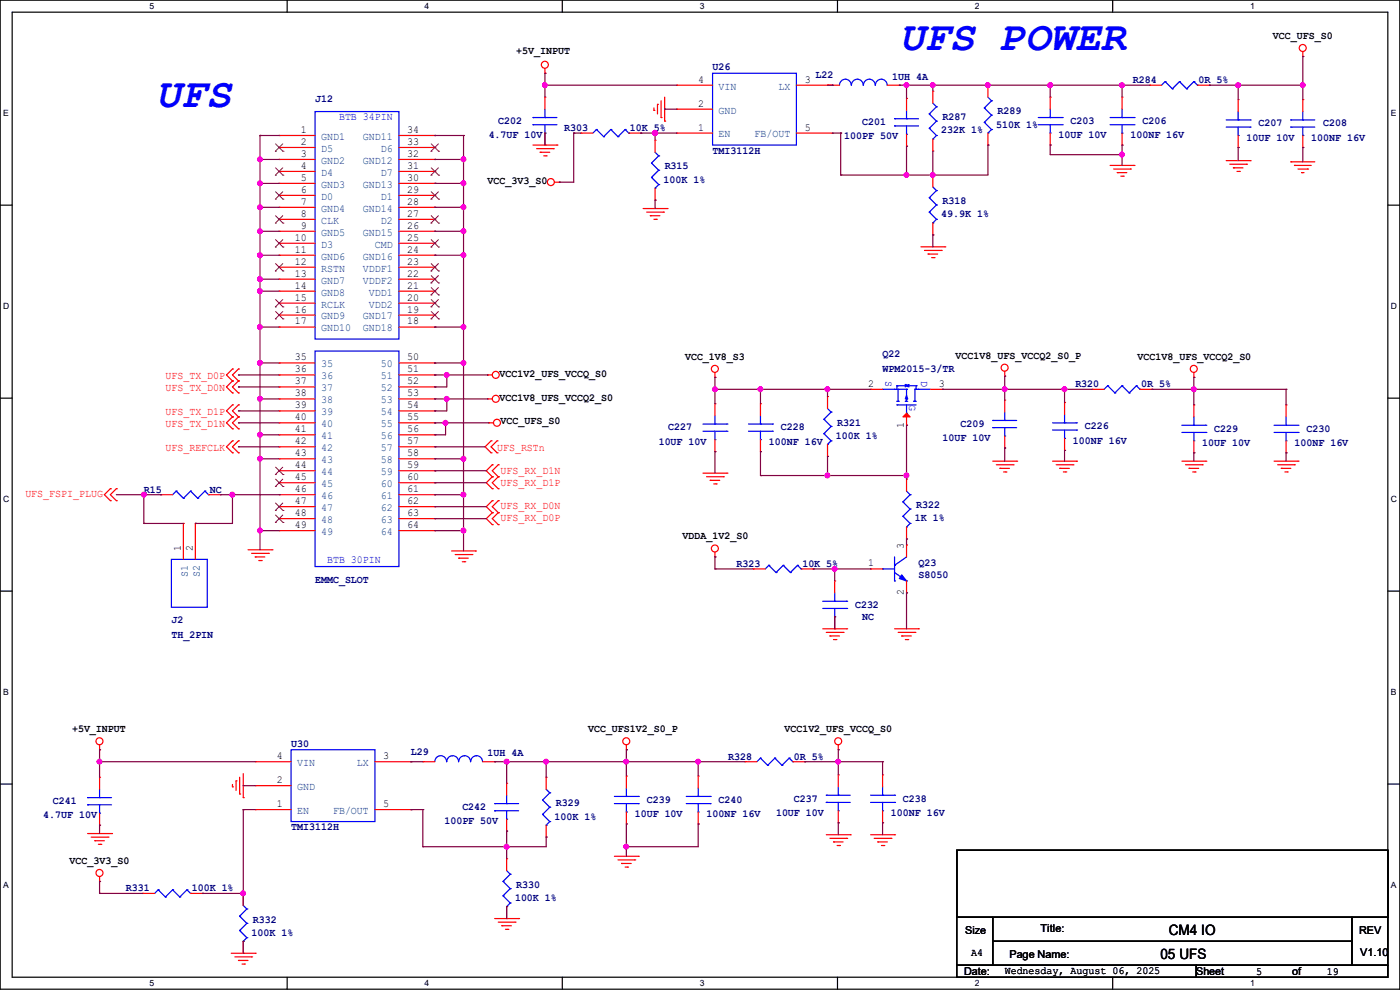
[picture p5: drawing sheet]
<svg xmlns="http://www.w3.org/2000/svg" width="297mm" height="210mm" viewBox="0 0 297 210" stroke-linecap="round" stroke-linejoin="round" font-family="sans-serif">
<path d="M0 0h297v209.8h-297zM2.6 2.6h291.8v204.7h-291.8z" fill="none" stroke="#000" stroke-width=".25"/>
<g fill="#fff">
<path d="M31.7 .3h1v2h-1z"/>
<path d="M31.7 207.6h1v1.9h-1z"/>
</g>
<path d="M60.9 0v2.6M60.9 207.3v2.5" fill="none" stroke="#000" stroke-width=".25"/>
<g fill="#fff">
<path d="M90.1 .3h1v2h-1z"/>
<path d="M90.1 207.6h1v1.9h-1z"/>
</g>
<path d="M119.3 0v2.6M119.3 207.3v2.5" fill="none" stroke="#000" stroke-width=".25"/>
<g fill="#fff">
<path d="M148.5 .3h.9v2h-.9z"/>
<path d="M148.5 207.6h.9v1.9h-.9z"/>
</g>
<path d="M177.7 0v2.6M177.7 207.3v2.5" fill="none" stroke="#000" stroke-width=".25"/>
<g fill="#fff">
<path d="M206.8 .3h1v2h-1z"/>
<path d="M206.8 207.6h1v1.9h-1z"/>
</g>
<path d="M236.1 0v2.6M236.1 207.3v2.5" fill="none" stroke="#000" stroke-width=".25"/>
<g fill="#fff">
<path d="M265.2 .3h1v2h-1z"/>
<path d="M265.2 207.6h1v1.9h-1z"/>
<path d="M.7 23h1.2v2h-1.2z"/>
<path d="M295.1 23h1.1v2h-1.1z"/>
<path d="M.7 64h1.2v2h-1.2z"/>
<path d="M295.1 64h1.2v2h-1.2z"/>
</g>
<path d="M0 43.5h2.6M294.4 43.5h2.6" fill="none" stroke="#000" stroke-width=".25"/>
<g fill="#fff">
<path d="M.7 104.9h1.2v2h-1.2z"/>
<path d="M295.1 104.9h1.2v2h-1.2z"/>
</g>
<path d="M0 84.5h2.6M294.4 84.5h2.6" fill="none" stroke="#000" stroke-width=".25"/>
<g fill="#fff">
<path d="M.7 145.8h1.2v2h-1.2z"/>
<path d="M295.1 145.8h1.1v2h-1.1z"/>
</g>
<path d="M0 125.4h2.6M294.4 125.4h2.6" fill="none" stroke="#000" stroke-width=".25"/>
<g fill="#fff">
<path d="M.7 186.8h1.2v2h-1.2z"/>
<path d="M295.1 186.8h1.1v2h-1.1z"/>
</g>
<path d="M0 166.3h2.6M294.4 166.3h2.6M203 180.4h91.4v14.2h-91.4zM203 194.6h7.6v10.2h-7.6zM210.6 194.6h76.2v5.1h-76.2zM210.6 199.7h76.2v5.1h-76.2zM286.8 194.6h7.6v10.2h-7.6zM203 204.8h50.8v2.5h-50.8zM253.8 204.8h40.6v2.5h-40.6z" fill="none" stroke="#000" stroke-width=".25"/>
<g fill="none" stroke="#f00" stroke-width=".25">
<path d="M115.6 15.5h.1M115.6 14.5v1M143.6 18.1h.1M143.6 18.1h7.6M175.6 18.1h.1M176.6 18.1h.1M178.1 18.1h-9.1M188.3 18.1h2.5M190.8 18.1h.1M197.9 19.3h.1M197.9 19.3v2.6M209.6 18.1h.1"/>
<path d="M209.6 18.1v2.5M243.9 18.1h.1M243.9 18.1h2.5M254 18.1h2.6M256.6 18.1h.1M276.4 12h.1M276.4 11v1M59.2 28.7h.1M59.2 31.3h.1M59.2 33.8h.1M59.2 36.4h.1M59.2 38.9h.1"/>
<path d="M59.2 36.4h7.6M59.2 28.7h7.6M59.2 31.3h7.6M59.2 33.8h7.6M59.2 38.9h7.6M84.6 36.4h7.6M84.6 28.7h7.6M84.6 31.3h7.6M84.6 33.8h7.6M84.6 38.9h7.6M92.2 28.7h.1M92.2 31.3h.1"/>
<path d="M92.2 33.8h.1M92.2 36.4h.1M92.2 38.9h.1M113.1 30.8h5.1M113.8 31.5h3.6M114.6 32.3h.1M114.6 32.3h2M115.4 33.1h.5M115.6 20.6h.1M115.6 30.8h.1M115.6 20.6v2.6M115.6 28.2v2.6"/>
<path d="M115.9 33.1h.1M117.4 31.5h.1M117.6 38.7h1.1M118.2 30.8h.1M118.7 38.7h.1M123.2 28.2h.1M123.2 28.2h2.6M133.4 28.2h2.5M135.9 28.2h.1M138.7 23.4h.1M138.7 22.9v.5M139 29.8h.1"/>
<path d="M139 29.8v2.5M139 39.9v2.6M139.5 22.1h.1M139.5 22.1v2.1M140.3 24.9h.1M140.3 21.4v3.5M141 25.7h.1M141 20.6v5.1M143.6 28.2h.1M143.6 23.2h.1M143.6 28.2h7.6M143.6 23.2h7.6"/>
<path d="M169 28.2h7.6M176.6 28.2h.1M192.3 20.9h.1M192.3 31h.1M192.3 20.9v2.5M192.3 28.5v2.5M197.9 37.1h.1M197.9 32h.1M197.9 29.5v2.5M197.9 37.1v2.6M209.6 30.8h.1M209.6 28.2v2.6"/>
<path d="M222.8 20.6h.1M222.8 30.8h.1M222.8 20.6v2.6M222.8 28.2v2.6M235.5 35.1h5.1M236.3 35.9h3.5M237 36.6h.1M237 36.6h2.1M237.8 37.4h.5M238 20.6h.1M238 30.8h.1M238 20.6v2.6"/>
<path d="M238 28.2v2.6M238.3 37.4h.1M239.8 35.9h.1M240.6 35.1h.1M260.1 34.1h5.1M260.9 34.8h3.6M261.7 35.6h.1M261.7 35.6h2M262.4 36.4h.5M262.7 21.1h.1M262.7 31.3h.1M262.7 21.1v2.6"/>
<path d="M262.7 28.7v2.6M262.9 36.4h.1M264.5 34.8h.1M265.2 34.1h.1M273.9 34.3h.1M273.9 34.3h5M274.6 35.1h.1M274.6 35.1h3.6M275.4 35.9h2M276.1 36.6h.1M276.1 36.6h.5M276.4 21.1h.1"/>
<path d="M276.4 31.3h.1M276.4 21.1v2.6M276.4 28.7v2.6M277.4 35.9h.1M59.2 41.4h.1M59.2 44h.1M59.2 46.5h.1M59.2 49.1h.1M59.2 51.6h.1M59.2 54.1h.1M59.2 56.7h.1M59.2 59.2h.1"/>
<path d="M59.2 46.5h7.6M59.2 41.4h7.6M59.2 44h7.6M59.2 49.1h7.6M59.2 51.6h7.6M59.2 54.1h7.6M59.2 56.7h7.6M59.2 59.2h7.6M84.6 46.5h7.6M84.6 41.4h7.6M84.6 44h7.6M84.6 49.1h7.6"/>
<path d="M84.6 51.6h7.6M84.6 54.1h7.6M84.6 56.7h7.6M84.6 59.2h7.6M92.2 41.4h.1M92.2 44h.1M92.2 46.5h.1M92.2 49.1h.1M92.2 51.6h.1M92.2 54.1h.1M92.2 56.7h.1M92.2 59.2h.1"/>
<path d="M136.4 44.2h5.1M137.2 45h3.6M138 45.8h.1M138 45.8h2M138.7 46.5h.5M139 42.5h.1M139.2 46.5h.1M140.8 45h.1M141.5 44.2h.1M195.4 52.4h5M196.1 53.1h3.6M196.9 53.9h.1"/>
<path d="M196.9 53.9h2M197.7 54.7h.5M197.9 49.8h.1M197.9 47.3v2.5M198.2 54.7h.1M199.7 53.1h.1M200.4 52.4h.1M49.3 78.3h.1M49.3 78.3l-1.3 1.2 1.3 1.3M50.6 78.3h.1M50.6 78.3l-1.3 1.2 1.3 1.3M59.2 61.8h.1"/>
<path d="M59.2 64.3h.1M59.2 66.8h.1M59.2 69.4h.1M59.2 77h.1M59.2 79.5h.1M59.2 79.5h7.6M59.2 61.8h7.6M59.2 64.3h7.6M59.2 66.8h7.6M59.2 69.4h7.6M59.2 77h7.6M84.6 79.5h7.6"/>
<path d="M84.6 61.8h7.6M84.6 64.3h7.6M84.6 66.8h7.6M84.6 69.4h7.6M84.6 77h7.6M92.2 61.8h.1M92.2 64.3h.1M92.2 66.8h.1M92.2 69.4h.1M92.2 77h.1M92.2 79.5h.1M103.4 79.5h.1"/>
<path d="M103.4 79.5h1M151.7 79v1.1M213.1 79.8h.1M213.1 78.8v1M253.3 79v1.1M49.3 80.8h.1M49.3 83.4h.1M49.3 88.4h.1M49.3 85.9h.1M49.3 91h.1M49.3 96.1h.1M49.3 93.5h.1"/>
<path d="M49.3 80.8l-1.3 1.3 1.3 1.3M49.3 85.9l-1.3 1.3 1.3 1.2M49.3 88.4l-1.3 1.3 1.3 1.3M49.3 93.5l-1.3 1.3 1.3 1.3M50.6 80.8h.1M50.6 83.4h.1M50.6 88.4h.1M50.6 85.9h.1M50.6 91h.1M50.6 96.1h.1M50.6 93.5h.1M50.6 80.8l-1.3 1.3 1.3 1.3"/>
<path d="M50.6 85.9l-1.3 1.3 1.3 1.2M50.6 88.4l-1.3 1.3 1.3 1.3M50.6 93.5l-1.3 1.3 1.3 1.3M59.2 82.1h.1M59.2 84.6h.1M59.2 87.2h.1M59.2 89.7h.1M59.2 92.2h.1M59.2 94.8h.1M59.2 97.3h.1M59.2 99.9h.1M59.2 89.7h7.6"/>
<path d="M59.2 84.6h7.6M59.2 82.1h7.6M59.2 87.2h7.6M59.2 92.2h7.6M59.2 94.8h7.6M59.2 97.3h7.6M59.2 99.9h7.6M84.6 89.7h7.6M84.6 84.6h7.6M84.6 82.1h7.6M84.6 87.2h7.6M84.6 92.2h7.6"/>
<path d="M84.6 94.8h7.6M84.6 97.3h7.6M84.6 99.9h7.6M92.2 82.1h.1M92.2 84.6h.1M92.2 87.2h.1M92.2 89.7h.1M92.2 92.2h.1M92.2 94.8h.1M92.2 97.3h.1M92.2 99.9h.1M103.4 84.6h.1"/>
<path d="M103.4 84.6h1M103.7 89.7h.1M103.7 89.7h1M104.2 93.5h.1M104.2 96.1h.1M104.2 93.5l-1.3 1.3 1.3 1.3M104.4 98.6h.1M104.4 98.6l-1.2 1.3 1.2 1.2M105.5 96.1h.1M105.5 93.5h.1M105.5 93.5l-1.3 1.3 1.3 1.3M105.7 98.6h.1"/>
<path d="M105.7 98.6l-1.3 1.3 1.3 1.2M151.7 85.6h.1M151.7 95.8h.1M151.7 85.6v2.6M151.7 93.3v2.5M151.7 80.1h.1M161.3 85.6h.1M161.3 95.8h.1M161.3 85.6v2.6M161.3 93.3v2.5M175.6 84.1h.1M175.6 96.8h.1"/>
<path d="M175.6 84.1v2.6M175.6 94.3v2.5M184.7 82.6h.1M184.7 82.6h2.5M192.3 90.2h.1M192.3 87.7v2.5M197.4 82.6h2.5M199.9 82.6h.1M210.6 97.8h5.1M211.4 98.6h3.5M212.1 99.4h.1M212.1 99.4h2.1"/>
<path d="M213.1 84.9h.1M213.1 95h.1M213.1 84.9v2.5M213.1 92.5v2.5M214.9 98.6h.1M215.7 97.8h.1M223.3 97.8h5.1M224.1 98.6h3.5M224.8 99.4h.1M224.8 99.4h2.1M225.8 85.4h.1M225.8 95.5h.1"/>
<path d="M225.8 85.4v2.5M225.8 93v2.5M227.6 98.6h.1M228.4 97.8h.1M231.7 82.6h.1M231.7 82.6h2.5M241.9 82.6h2.5M244.4 82.6h.1M250.7 97.8h5.1M251.5 98.6h3.6M252.3 99.4h.1M252.3 99.4h2"/>
<path d="M253.3 80.1h.1M253.3 85.9h.1M253.3 96.1h.1M253.3 85.9v2.5M253.3 93.5v2.6M255.1 98.6h.1M255.8 97.8h.1M270.3 97.8h5.1M271.1 98.6h3.5M271.8 99.4h.1M271.8 99.4h2.1M272.8 85.9h.1"/>
<path d="M272.8 96.1h.1M272.8 85.9v2.5M272.8 93.5v2.6M274.6 98.6h.1M275.4 97.8h.1M23.4 106.2h.1M23.4 103.7h.1M23.4 103.7l-1.3 1.2 1.3 1.3M24.7 106.2h.1M24.7 103.7h.1M24.7 103.7l-1.3 1.2 1.3 1.3M34.1 104.9h.1"/>
<path d="M34.1 104.9h2.5M38.9 111h.1M38.9 111v7.7M41.4 111h.1M41.4 111v7.7M44.2 104.9h2.6M46.8 104.9h.1M52.6 116.6h5.1M53.4 117.4h3.5M54.1 118.2h.1M54.1 118.2h2.1M54.9 118.9h.5"/>
<path d="M55.4 118.9h.1M56.9 117.4h.1M57.7 116.6h.1M59.2 102.4h.1M59.2 104.9h.1M59.2 107.5h.1M59.2 110h.1M59.2 112.6h.1M59.2 104.9h7.6M59.2 102.4h7.6M59.2 107.5h7.6M59.2 110h7.6"/>
<path d="M59.2 112.6h7.6M84.6 104.9h7.6M84.6 102.4h7.6M84.6 107.5h7.6M84.6 110h7.6M84.6 112.6h7.6M92.2 102.4h.1M92.2 104.9h.1M92.2 107.5h.1M92.2 110h.1M92.2 112.6h.1M95.8 116.9h5.1"/>
<path d="M96.6 117.6h3.5M97.3 118.4h.1M97.3 118.4h2.1M98.1 119.2h.5M98.6 119.2h.1M100.1 117.6h.1M100.9 116.9h.1M104.4 101.1h.1M104.4 103.7h.1M104.4 108.8h.1M104.4 111.3h.1M104.4 106.2h.1"/>
<path d="M104.4 101.1l-1.2 1.3 1.2 1.3M104.4 108.8l-1.2 1.2 1.2 1.3M104.4 106.2l-1.2 1.3 1.2 1.3M105.7 103.7h.1M105.7 101.1h.1M105.7 111.3h.1M105.7 108.8h.1M105.7 106.2h.1M105.7 101.1l-1.3 1.3 1.3 1.3M105.7 108.8l-1.3 1.2 1.3 1.3M105.7 106.2l-1.3 1.3 1.3 1.3M149.1 100.4h5.1"/>
<path d="M149.9 101.1h3.6M150.7 101.9h.1M150.7 101.9h2M151.4 102.7h.5M151.7 118.2h.1M151.7 117.1v1.1M151.9 102.7h.1M153.5 101.1h.1M154.2 100.4h.1M192.3 115.6h.1M192.3 115.6v2.6M192.3 101.6h.1"/>
<path d="M192.3 114.3h.1M192.3 101.6v2.6M192.3 111.8v2.5M212.9 100.1h.5M213.4 100.1h.1M225.6 100.1h.5M226.1 100.1h.1M253 100.1h.5M253.5 100.1h.1M272.6 100.1h.5M273.1 100.1h.1M159.8 120.7h.1"/>
<path d="M159.8 120.7h2.5M170 120.7h2.5M172.5 120.7h.1M174.5 133.4h5.1M175.3 134.2h3.6M176.1 134.9h.1M176.1 134.9h2M176.8 135.7h.5M177.1 123.2h.1M177.1 133.4h.1M177.1 123.2v2.6M177.1 130.9v2.5"/>
<path d="M177.3 135.7h.1M178.9 134.2h.1M179.6 133.4h.1M184.7 120.7h.1M184.7 120.7h2.5M189.8 133.4h5.1M190.5 134.2h3.6M191.3 134.9h.1M191.3 134.9h2M192.1 135.7h.5M192.3 125.8h.1M192.3 123.2v2.6"/>
<path d="M192.6 135.7h.1M194.1 134.2h.1M194.9 133.4h.1M21.1 159h.1M21.1 158v1M132.9 159h.1M132.9 158v1M177.8 159h.1M177.8 158v1M18.6 176.8h5.1M19.3 177.6h3.6M20.1 178.4h.1"/>
<path d="M20.1 178.4h2M20.9 179.1h.5M21.1 164.9h.1M21.1 175h.1M21.1 164.9v2.5M21.1 172.5v2.5M21.4 179.1h.1M22.9 177.6h.1M23.7 176.8h.1M49.3 166.9h.1M49.3 166.4v.5M50.1 165.7h.1"/>
<path d="M50.1 165.7v2M50.8 168.4h.1M50.8 164.9v3.5M51.6 169.2h.1M51.6 164.1v5.1M54.1 171.7h.1M54.1 166.7h.1M54.1 161.6h.1M54.1 171.7h7.7M54.1 166.7h7.7M54.1 161.6h7.7M79.5 171.7h7.7"/>
<path d="M79.5 161.6h7.7M87.2 161.6h.1M87.2 171.7h.1M89.7 161.6h.1M89.7 161.6h2.5M102.4 161.6h2.5M104.9 161.6h.1M107.5 166.2h.1M107.5 176.3h.1M107.5 166.2v2.5M107.5 173.8v2.5M115.9 164.9h.1"/>
<path d="M115.9 177.6h.1M115.9 164.9v2.5M115.9 175v2.6M132.9 164.6h.1M132.9 174.8h.1M132.9 164.6v2.6M132.9 172.3v2.5M148.1 164.6h.1M148.1 174.8h.1M148.1 164.6v2.6M148.1 172.3v2.5M158 161.6h.1"/>
<path d="M158 161.6h2.6M168.2 161.6h2.5M170.7 161.6h.1M175.3 177.1h5.1M176.1 177.8h3.5M176.8 178.6h.1M176.8 178.6h2.1M177.6 179.4h.5M177.8 164.4h.1M177.8 174.5h.1M177.8 164.4v2.5M177.8 172v2.5"/>
<path d="M178.1 179.4h.1M179.6 177.8h.1M180.4 177.1h.1M184.7 177.1h5.1M185.5 177.8h3.5M186.2 178.6h.1M186.2 178.6h2.1M187 179.4h.5M187.2 164.4h.1M187.2 174.5h.1M187.2 164.4v2.5M187.2 172v2.5"/>
<path d="M187.5 179.4h.1M189 177.8h.1M189.8 177.1h.1M21.1 187h.1M21.1 186v1M30.3 189.5h.1M30.3 189.5h2.5M40.4 189.5h2.6M43 189.5h.1M51.6 189.5h.1M51.6 189.5v2.6M51.6 199.7v2.5"/>
<path d="M104.9 194.9h5.1M105.7 195.6h3.6M106.5 196.4h.1M106.5 196.4h2M107.2 197.1h.5M107.5 182.2h.1M107.5 194.9h.1M107.5 182.2v2.5M107.5 192.3v2.6M107.7 197.1h.1M109.3 195.6h.1M110 194.9h.1"/>
<path d="M130.3 181.7h5.1M131.1 182.4h3.6M131.9 183.2h.1M131.9 183.2h2M132.6 183.9h.5M133.1 183.9h.1M134.7 182.4h.1M135.4 181.7h.1M49.1 202.2h5M49.8 203h3.6M50.6 203.8h.1M50.6 203.8h2"/>
<path d="M51.4 204.5h.5M51.6 202.2h.1M51.9 204.5h.1M53.4 203h.1M54.1 202.2h.1"/>
<circle cx="115.6" cy="13.7" r=".74"/>
<circle cx="276.4" cy="10.2" r=".74"/>
<circle cx="116.9" cy="38.6" r=".74"/>
<circle cx="105.2" cy="79.5" r=".74"/>
<circle cx="151.7" cy="78.3" r=".74"/>
<circle cx="213.1" cy="78" r=".74"/>
<circle cx="253.3" cy="78.3" r=".74"/>
<circle cx="105.2" cy="84.6" r=".74"/>
<circle cx="105.4" cy="89.7" r=".74"/>
<circle cx="151.7" cy="116.4" r=".74"/>
<circle cx="21.1" cy="157.2" r=".74"/>
<circle cx="132.9" cy="157.2" r=".74"/>
<circle cx="177.8" cy="157.2" r=".74"/>
<circle cx="21.1" cy="185.2" r=".74"/>
</g>
<g fill="none" stroke="#00f" stroke-width=".25">
<path d="M151.2 15.5h17.8v15.3h-17.8zM180.6 18.1a1.25 1.25 0 0 0-1.3-1.3 1.25 1.25 0 0 0-1.2 1.3M183.1 18.1a1.25 1.25 0 0 0-1.2-1.3 1.25 1.25 0 0 0-1.3 1.3M185.7 18.1a1.25 1.25 0 0 0-1.3-1.3 1.25 1.25 0 0 0-1.2 1.3M188.2 18.1a1.25 1.25 0 0 0-1.2-1.3 1.25 1.25 0 0 0-1.3 1.3M247.2 17.3h.1M247.2 17.3l-.8 .8M247.2 17.3l1.5 1.5M248.7 18.8h.1M250.2 17.3h.1M250.2 17.3l-1.5 1.5M250.2 17.3l1.6 1.5"/>
<path d="M251.8 18.8h.1M253.3 17.3h.1M253.3 17.3l-1.5 1.5M253.3 17.3l.7 .8M254 18.1h.1M66.8 23.7h17.8v48.2h-17.8zM113.1 26.5h.1M113.1 24.9h.1M113.1 26.5h5.1M113.1 24.9h5.1M115.6 28.2h.1M115.6 24.9h.1"/>
<path d="M115.6 23.2v1.7M115.6 26.5v1.7M126.5 27.5h.1M126.5 27.5l-.7 .7M126.5 27.5l1.6 1.5M128.1 29h.1M129.6 27.5h.1M129.6 27.5l-1.5 1.5M129.6 27.5l1.5 1.5M131.1 29h.1M132.6 27.5h.1M132.6 27.5l-1.5 1.5"/>
<path d="M132.6 27.5l.8 .7M133.4 28.2h.1M138.2 34.6h.1M138.2 37.6h.1M138.2 34.6l1.5 1.5M138.2 37.6l1.5 1.6M139 39.9h.1M139 32.3l.7 .8M139.7 33.1h.1M139.7 36.1h.1M139.7 39.2h.1M139.7 33.1l-1.5 1.5"/>
<path d="M139.7 36.1l-1.5 1.5M139.7 39.2l-.7 .7M189.8 26.7h.1M189.8 25.2h.1M189.8 26.7h5.1M189.8 25.2h5.1M192.3 28.5h.1M192.3 25.2h.1M192.3 23.4v1.8M192.3 26.7v1.8M197.1 24.2h.1M197.1 27.2h.1"/>
<path d="M197.1 24.2l1.6 1.5M197.1 27.2l1.6 1.5M197.9 29.5h.1M197.9 39.7l.8 .7M197.9 21.9l.8 .7M198.7 22.6h.1M198.7 25.7h.1M198.7 28.7h.1M198.7 22.6l-1.6 1.6M198.7 25.7l-1.6 1.5M198.7 28.7l-.8 .8M208.8 22.9h.1"/>
<path d="M208.8 26h.1M208.8 22.9l1.6 1.5M208.8 26l1.6 1.5M209.6 28.2h.1M209.6 20.6l.8 .8M210.4 21.4h.1M210.4 24.4h.1M210.4 27.5h.1M210.4 21.4l-1.6 1.5M210.4 24.4l-1.6 1.6M210.4 27.5l-.8 .7M220.3 26.5h5"/>
<path d="M220.3 24.9h5M222.8 28.2h.1M222.8 24.9h.1M222.8 23.2v1.7M222.8 26.5v1.7M225.3 26.5h.1M225.3 24.9h.1M235.5 26.5h5.1M235.5 24.9h5.1M238 28.2h.1M238 24.9h.1M238 23.2v1.7"/>
<path d="M238 26.5v1.7M240.6 26.5h.1M240.6 24.9h.1M260.1 27h5.1M260.1 25.4h5.1M262.7 28.7h.1M262.7 25.4h.1M262.7 23.7v1.7M262.7 27v1.7M265.2 27h.1M265.2 25.4h.1M273.9 27h.1"/>
<path d="M273.9 25.4h.1M273.9 27h5M273.9 25.4h5M276.4 28.7h.1M276.4 25.4h.1M276.4 23.7v1.7M276.4 27v1.7M197.1 42h.1M197.1 45h.1M197.1 42l1.6 1.5M197.1 45l1.6 1.5M197.9 47.3h.1"/>
<path d="M198.7 40.4h.1M198.7 43.5h.1M198.7 46.5h.1M198.7 40.4l-1.6 1.6M198.7 43.5l-1.6 1.5M198.7 46.5l-.8 .8M66.8 74.5h17.8v45.7h-17.8zM149.1 91.5h5.1M149.1 90h5.1M151.7 93.3h.1M151.7 90h.1M151.7 88.2v1.8"/>
<path d="M151.7 91.5v1.8M154.2 91.5h.1M154.2 90h.1M158.8 91.5h5.1M158.8 90h5.1M161.3 93.3h.1M161.3 90h.1M161.3 88.2v1.8M161.3 91.5v1.8M163.9 91.5h.1M163.9 90h.1M174.8 88.9h.1"/>
<path d="M174.8 92h.1M174.8 88.9l1.5 1.6M174.8 92l1.5 1.5M175.6 94.3h.1M175.6 86.7l.7 .7M176.3 87.4h.1M176.3 90.5h.1M176.3 93.5h.1M176.3 87.4l-1.5 1.5M176.3 90.5l-1.5 1.5M176.3 93.5l-.7 .8M187.2 82.6h.1"/>
<path d="M187.2 82.6h5.1M189.8 82.6h.1M190.3 81.8h.1M190.3 85.1h.1M190.3 85.9h.1M190.3 81.8v.8M190.3 81.8h1.8M190.3 85.1h.5M190.3 85.9h4.1M190.5 82.6h.1M190.5 82.6v2.5M192.1 81.6h.1"/>
<path d="M192.1 81.6v.5M192.1 85.1h.1M192.1 85.1h.5M192.3 84.6h.1M192.3 84.6v.5M192.3 87.7h.1M192.3 82.6h.1M192.3 82.6v1.3M192.3 85.9v1.8M192.8 81.8h1.6M193.8 85.1h.1M193.8 85.1h.6"/>
<path d="M194.1 82.6h.1M194.1 85.1h.1M194.1 82.6h3.3M194.1 82.6v2.5M194.4 81.8h.1M194.4 82.6h.1M194.4 81.8v.8M194.9 82.6h.1M210.6 90.7h.1M210.6 89.2h.1M210.6 90.7h5.1M210.6 89.2h5.1"/>
<path d="M213.1 92.5h.1M213.1 89.2h.1M213.1 87.4v1.8M213.1 90.7v1.8M223.3 91.2h5.1M223.3 89.7h5.1M225.8 93h.1M225.8 89.7h.1M225.8 87.9v1.8M225.8 91.2v1.8M228.4 91.2h.1M228.4 89.7h.1"/>
<path d="M235 81.8h.1M235 81.8l-.8 .8M235 81.8l1.5 1.6M236.5 83.4h.1M238 81.8h.1M238 81.8l-1.5 1.6M238 81.8l1.6 1.6M239.6 83.4h.1M241.1 81.8h.1M241.1 81.8l-1.5 1.6M241.1 81.8l.8 .8M241.9 82.6h.1"/>
<path d="M250.7 91.7h5.1M250.7 90.2h5.1M253.3 93.5h.1M253.3 90.2h.1M253.3 88.4v1.8M253.3 91.7v1.8M255.8 91.7h.1M255.8 90.2h.1M270.3 91.7h5.1M270.3 90.2h5.1M272.8 93.5h.1M272.8 90.2h.1"/>
<path d="M272.8 88.4v1.8M272.8 91.7v1.8M275.4 91.7h.1M275.4 90.2h.1M36.4 118.7h7.6v10.1h-7.6zM37.4 104.2h.1M37.4 104.2l-.8 .7M37.4 104.2l1.5 1.5M38.9 105.7h.1M40.4 104.2h.1M40.4 104.2l-1.5 1.5M40.4 104.2l1.6 1.5"/>
<path d="M42 105.7h.1M43.5 104.2h.1M43.5 104.2l-1.5 1.5M43.5 104.2l.7 .7M44.2 104.9h.1M163.1 119.9h.1M163.1 119.9l-.8 .8M163.1 119.9l1.5 1.6M166.2 119.9h.1M166.2 119.9l-1.6 1.6M166.2 119.9l1.5 1.6M169.2 119.9h.1"/>
<path d="M169.2 119.9l-1.5 1.6M169.2 119.9l.8 .8M189.8 119.9h.1M189.8 118.2v5M191.6 106.5h.1M191.6 109.5h.1M191.6 106.5l1.5 1.5M191.6 109.5l1.5 1.5M192.3 111.8h.1M192.3 104.2l.8 .7M192.3 118.2l-2.5 1.7M193.1 104.9h.1"/>
<path d="M193.1 108h.1M193.1 111h.1M193.1 104.9l-1.5 1.6M193.1 108l-1.5 1.5M193.1 111l-.8 .8M164.6 121.5h.1M167.7 121.5h.1M170 120.7h.1M174.5 129.1h5.1M174.5 127.6h5.1M177.1 130.9h.1M177.1 127.6h.1"/>
<path d="M177.1 125.8v1.8M177.1 129.1v1.8M179.6 129.1h.1M179.6 127.6h.1M187.2 120.7h.1M187.2 120.7h2.6M189.8 123.2h.1M189.8 121.5l2.5 1.7M192.3 123.2h.1M61.8 159h17.7v15.3h-17.7zM18.6 170.7h.1M18.6 169.2h.1"/>
<path d="M18.6 170.7h5.1M18.6 169.2h5.1M21.1 172.5h.1M21.1 169.2h.1M21.1 167.4v1.8M21.1 170.7v1.8M92.2 161.6a1.25 1.25 0 0 1 1.3-1.3 1.25 1.25 0 0 1 1.2 1.3M94.8 161.6a1.25 1.25 0 0 1 1.2-1.3 1.25 1.25 0 0 1 1.3 1.3M97.3 161.6a1.25 1.25 0 0 1 1.3-1.3 1.25 1.25 0 0 1 1.2 1.3M99.9 161.6a1.25 1.25 0 0 1 1.2-1.3 1.25 1.25 0 0 1 1.3 1.3M104.9 172h.1M104.9 170.5h.1"/>
<path d="M104.9 172h5.1M104.9 170.5h5.1M107.5 173.8h.1M107.5 170.5h.1M107.5 168.7v1.8M107.5 172v1.8M115.1 169.7h.1M115.1 172.8h.1M115.1 169.7l1.5 1.5M115.1 172.8l1.5 1.5M115.9 175h.1M115.9 167.4l.7 .8"/>
<path d="M116.6 168.2h.1M116.6 171.2h.1M116.6 174.3h.1M116.6 168.2l-1.5 1.5M116.6 171.2l-1.5 1.6M116.6 174.3l-.7 .7M130.3 170.5h5.1M130.3 169h5.1M132.9 172.3h.1M132.9 169h.1M132.9 167.2v1.8M132.9 170.5v1.8"/>
<path d="M135.4 170.5h.1M135.4 169h.1M145.6 170.5h5.1M145.6 169h5.1M148.1 172.3h.1M148.1 169h.1M148.1 167.2v1.8M148.1 170.5v1.8M150.7 170.5h.1M150.7 169h.1M161.3 160.8h.1M161.3 160.8l-.7 .8"/>
<path d="M161.3 160.8l1.6 1.5M162.9 162.3h.1M164.4 160.8h.1M164.4 160.8l-1.5 1.5M164.4 160.8l1.5 1.5M165.9 162.3h.1M167.4 160.8h.1M167.4 160.8l-1.5 1.5M167.4 160.8l.8 .8M168.2 161.6h.1M175.3 170.2h.1M175.3 168.7h.1"/>
<path d="M175.3 170.2h5.1M175.3 168.7h5.1M177.8 172h.1M177.8 168.7h.1M177.8 166.9v1.8M177.8 170.2v1.8M184.7 170.2h5.1M184.7 168.7h5.1M187.2 172h.1M187.2 168.7h.1M187.2 166.9v1.8M187.2 170.2v1.8"/>
<path d="M189.8 170.2h.1M189.8 168.7h.1M33.6 188.8h.1M33.6 188.8l-.8 .7M33.6 188.8l1.5 1.5M35.1 190.3h.1M36.6 188.8h.1M36.6 188.8l-1.5 1.5M36.6 188.8l1.5 1.5M38.1 190.3h.1M39.7 188.8h.1M39.7 188.8l-1.6 1.5"/>
<path d="M39.7 188.8l.7 .7M40.4 189.5h.1M50.8 194.4h.1M50.8 197.4h.1M50.8 194.4l1.6 1.5M50.8 197.4l1.6 1.5M51.6 199.7h.1M51.6 192.1l.8 .7M52.4 192.8h.1M52.4 195.9h.1M52.4 198.9h.1M52.4 192.8l-1.6 1.6"/>
<path d="M52.4 195.9l-1.6 1.5M52.4 198.9l-.8 .8M106.7 187h.1M106.7 190h.1M106.7 187l1.5 1.5M106.7 190l1.5 1.6M107.5 192.3h.1M107.5 184.7l.7 .8M108.2 185.5h.1M108.2 188.5h.1M108.2 191.6h.1M108.2 185.5l-1.5 1.5"/>
<path d="M108.2 188.5l-1.5 1.5M108.2 191.6l-.7 .7"/>
</g>
<g fill="#00f" stroke="#00f" stroke-width=".25">
<path d="M191.3 122l1 1.2-1.5-.5z"/>
<path d="M192.1 81.8l.7-.2v.5z" fill-rule="evenodd"/>
<path d="M192.3 83.9l.3 .7h-.5z" fill-rule="evenodd"/>
</g>
<path d="M191.6 88.4l.7-.7 .8 .7z" fill="#f00" stroke="#f00" stroke-width=".25"/>
<g fill="none" stroke="#804000" stroke-width=".21">
<path d="M58.4 32.1h.1M58.4 37.2h.1M58.5 30.5l1.5 1.6M58.5 35.6l1.5 1.6M60 30.5l-1.6 1.6M60 35.6l-1.6 1.6M60 32.1h.1M60 37.2h.1M91.4 32.1h.1M91.4 37.2h.1M91.5 30.5l1.5 1.6M91.5 35.6l1.5 1.6"/>
<path d="M93 30.5l-1.6 1.6M93 35.6l-1.6 1.6M93 32.1h.1M93 37.2h.1M58.4 42.2h.1M58.4 47.3h.1M58.4 52.4h.1M58.4 57.5h.1M58.5 40.7l1.5 1.5M58.5 45.8l1.5 1.5M58.5 50.8l1.5 1.6M58.5 55.9l1.5 1.6"/>
<path d="M60 40.7l-1.6 1.5M60 45.8l-1.6 1.5M60 50.8l-1.6 1.6M60 55.9l-1.6 1.6M60 42.2h.1M60 47.3h.1M60 52.4h.1M60 57.5h.1M91.4 42.2h.1M91.4 47.3h.1M91.4 52.4h.1M91.4 57.5h.1"/>
<path d="M91.5 40.7l1.5 1.5M91.5 45.8l1.5 1.5M91.5 50.8l1.5 1.6M91.5 55.9l1.5 1.6M91.5 58.5l1.5 1.5M93 40.7l-1.6 1.5M93 45.8l-1.6 1.5M93 50.8l-1.6 1.6M93 55.9l-1.6 1.6M93 58.5l-1.6 1.5M93 42.2h.1M93 47.3h.1"/>
<path d="M93 52.4h.1M93 57.5h.1M58.4 65.1h.1M58.4 67.6h.1M58.5 63.5l1.5 1.6M58.5 66.1l1.5 1.5M60 63.5l-1.6 1.6M60 66.1l-1.6 1.5M60 65.1h.1M60 67.6h.1M91.4 60h.1M91.4 62.6h.1"/>
<path d="M91.4 65.1h.1M91.4 67.6h.1M91.5 61l1.5 1.6M91.5 63.5l1.5 1.6M91.5 66.1l1.5 1.5M93 61l-1.6 1.6M93 63.5l-1.6 1.6M93 66.1l-1.6 1.5M93 60h.1M93 62.6h.1M93 65.1h.1M93 67.6h.1"/>
<path d="M58.5 99.1l1.5 1.6M60 99.1l-1.6 1.6M58.4 100.7h.1M58.4 103.2h.1M58.4 108.3h.1M58.4 110.8h.1M58.5 101.6l1.5 1.6M58.5 106.7l1.5 1.6M58.5 109.3l1.5 1.5M60 101.6l-1.6 1.6M60 106.7l-1.6 1.6M60 109.3l-1.6 1.5"/>
<path d="M60 100.7h.1M60 103.2h.1M60 108.3h.1M60 110.8h.1"/>
</g>
<g fill="none" stroke="#800040" stroke-width=".25">
<path d="M115.6 15.5h.1M115.6 18.1h.1M115.6 15.5v5.1M115.6 18.1h28M175.6 18.1h1M176.6 18.1h.1M190.8 18.1h.1M190.8 18.1h53.1M192.3 18.1h.1M192.3 18.1v2.8M197.9 18.1h.1M197.9 18.1v1.2"/>
<path d="M209.6 18.1h.1M222.8 18.1h.1M222.8 18.1v2.5M238 18.1h.1M238 18.1v2.5M256.6 18.1h.1M256.6 18.1h19.8M262.7 18.1h.1M262.7 18.1v3M276.4 12h.1M276.4 18.1h.1M276.4 12v9.1"/>
<path d="M55.2 28.7h.1M55.2 38.9h.1M55.2 28.7v87.9M55.2 38.9h4M55.2 28.7h4M55.2 33.8h.1M55.2 33.8h4M92.2 28.7h.1M92.2 33.8h.1M92.2 38.9h.1M92.2 33.8h6.1M92.2 38.9h6.1"/>
<path d="M92.2 28.7h6.1M98.3 28.7h.1M98.3 33.8h.1M98.3 38.9h.1M98.3 28.7v88.2M115.6 28.2h.1M115.6 28.2v2.6M118.7 38.7h.1M121.7 28.2h.1M121.7 28.2v10.5h-3M121.7 28.2h1.5M135.9 28.2h.1"/>
<path d="M135.9 28.2h7.7M139 28.2h.1M139 28.2v1.6M141 23.2h.1M141 23.2h2.6M176.6 28.2h1.8M178.4 28.2h.1M178.4 37.1h.1M178.4 28.2v8.9M192.3 31h.1M192.3 31v6.1M192.3 37.1h.1"/>
<path d="M197.9 37.1h.1M197.9 32v5.1M209.6 30.8h.1M209.6 30.8v6.3h-31.2M222.8 30.8h.1M222.8 30.8v2h15.2M238 30.8h.1M238 30.8v4.3M238 32.8h.1M262.7 31.3h.1M262.7 31.3v2.8M276.4 31.3h.1"/>
<path d="M276.4 31.3v3M55.2 44h.1M55.2 49.1h.1M55.2 54.1h.1M55.2 59.2h.1M55.2 44h4M55.2 49.1h4M55.2 54.1h4M55.2 59.2h4M92.2 44h.1M92.2 49.1h.1M92.2 54.1h.1"/>
<path d="M92.2 44h6.1M92.2 49.1h6.1M92.2 54.1h6.1M98.3 44h.1M98.3 49.1h.1M98.3 54.1h.1M139 42.5h.1M139 42.5v1.7M197.9 49.8h.1M197.9 49.8v2.6M50.6 79.5h.1M50.6 79.5h8.6"/>
<path d="M55.2 61.8h.1M55.2 69.4h.1M55.2 77h.1M55.2 61.8h4M55.2 69.4h4M55.2 77h4M92.2 69.4h.1M92.2 77h.1M92.2 79.5h.1M92.2 69.4h6.1M92.2 77h6.1M92.2 79.5h11.2"/>
<path d="M94.8 79.5h.1M94.8 79.5v2.6h-2.6M98.3 69.4h.1M98.3 77h.1M213.1 79.8h.1M213.1 79.8v5.1M50.6 82.1h.1M50.6 87.2h.1M50.6 89.7h.1M50.6 94.8h.1M50.6 82.1h8.6M50.6 87.2h8.6"/>
<path d="M50.6 89.7h8.6M50.6 94.8h8.6M55.2 84.6h.1M55.2 92.2h.1M55.2 97.3h.1M55.2 84.6h4M55.2 92.2h4M55.2 97.3h4M92.2 82.1h.1M92.2 84.6h.1M92.2 87.2h.1M92.2 89.7h.1"/>
<path d="M92.2 92.2h.1M92.2 94.8h.1M92.2 97.3h.1M92.2 99.9h.1M92.2 84.6h11.2M92.2 97.3h6.1M92.2 89.7h11.5M92.2 94.8h10.7M92.2 99.9h11M94.5 89.7h.1M94.5 89.7v2.5h-2.3M94.8 84.6h.1"/>
<path d="M94.8 84.6v2.6h-2.6M98.3 97.3h.1M151.7 80.1h.1M151.7 82.6h.1M151.7 95.8h.1M151.7 80.1v5.5M151.7 95.8v4.6M151.7 82.6h33M161.3 82.6h.1M161.3 95.8h.1M161.3 82.6v3M161.3 95.8v5.1"/>
<path d="M175.6 96.8h.1M175.6 96.8v4.1M175.6 82.6h.1M175.6 82.6v1.5M192.3 90.2h.1M192.3 90.2v11.4M199.9 82.6h.1M199.9 82.6h31.8M213.1 82.6h.1M213.1 95h.1M213.1 95v2.8M225.8 82.6h.1"/>
<path d="M225.8 95.5h.1M225.8 82.6v2.8M225.8 95.5v2.3M244.4 82.6h.1M244.4 82.6h28.4M253.3 80.1h.1M253.3 96.1h.1M253.3 82.6h.1M253.3 80.1v5.8M253.3 96.1v1.7M272.8 96.1h.1M272.8 82.6h.1"/>
<path d="M272.8 82.6v3.3M272.8 96.1v1.7M24.7 104.9h9.4M30.5 104.9h.1M30.5 111h.1M30.5 111h8.4M30.5 104.9v6.1M34.1 104.9h.1M41.4 111h.1M46.8 104.9h12.4M49.3 104.9h.1M49.3 104.9v6.1h-7.9"/>
<path d="M55.2 112.6h.1M55.2 112.6h4M59.2 104.9h.1M92.2 112.6h.1M92.2 102.4h.1M92.2 104.9h.1M92.2 110h.1M92.2 107.5h.1M92.2 112.6h6.1M92.2 104.9h6.1M92.2 102.4h11M92.2 110h11"/>
<path d="M92.2 107.5h11M98.3 112.6h.1M98.3 104.9h.1M151.7 118.2h.1M151.7 118.2v2.5M161.3 100.9h.1M161.3 100.9h31M175.6 100.9h.1M192.3 100.9h.1M192.3 114.3h.1M192.3 114.3v1.3M151.7 120.7h.1"/>
<path d="M151.7 120.7h8.1M172.5 120.7h.1M172.5 120.7h12.2M177.1 120.7h.1M177.1 130.9h.1M177.1 120.7v2.5M177.1 130.9v2.5M192.3 125.8h.1M192.3 125.8v7.6M21.1 159h.1M21.1 159v5.9M132.9 159h.1"/>
<path d="M132.9 159v5.6M177.8 159h.1M177.8 159v5.4M21.1 161.6h.1M21.1 161.6h33M21.1 175h.1M21.1 175v1.8M51.6 166.7h.1M51.6 171.7h.1M51.6 166.7h2.5M51.6 171.7h2.5M51.6 171.7v20.4"/>
<path d="M87.2 161.6h.1M87.2 161.6h2.5M87.2 171.7h.1M87.2 171.7h2.5M89.7 171.7h.1M89.7 179.6h.1M89.7 171.7v7.9M104.9 161.6h.1M104.9 161.6h53.1M107.5 161.6h.1M107.5 176.3h.1M107.5 179.6h.1"/>
<path d="M107.5 176.3v5.9M107.5 161.6v4.6M115.9 161.6h.1M115.9 177.6h.1M115.9 161.6v3.3M115.9 177.6v2h-26.2M132.9 174.8h.1M132.9 174.8v6.9M132.9 179.6h.1M132.9 161.6h.1M148.1 161.6h.1M148.1 174.8h.1"/>
<path d="M148.1 161.6v3M148.1 174.8v4.8h-15.2M170.7 161.6h.1M170.7 161.6h16.5M177.8 161.6h.1M177.8 174.5h.1M177.8 174.5v2.6M187.2 174.5h.1M187.2 161.6h.1M187.2 161.6v2.8M187.2 174.5v2.6M21.1 187h.1"/>
<path d="M21.1 189.5h.1M21.1 187v2.5M21.1 189.5h9.2M43 189.5h.1M43 189.5h8.6M51.6 189.5h.1M51.6 199.7h.1M51.6 199.7v2.5M107.5 192.3h.1M107.5 192.3v2.6"/>
</g>
<g fill="#f0f" stroke="#f0f" stroke-width=".25">
<circle cx="55.1" cy="33.8" r=".49"/>
<circle cx="55.1" cy="38.9" r=".49"/>
<circle cx="55.1" cy="49" r=".49"/>
<circle cx="55.1" cy="44" r=".49"/>
<circle cx="55.1" cy="59.2" r=".49"/>
<circle cx="55.1" cy="54.1" r=".49"/>
<circle cx="55.1" cy="61.7" r=".49"/>
<circle cx="55.1" cy="69.4" r=".49"/>
<circle cx="98.3" cy="33.8" r=".49"/>
<circle cx="98.3" cy="49" r=".49"/>
<circle cx="98.3" cy="69.4" r=".49"/>
<circle cx="98.3" cy="54.1" r=".49"/>
<circle cx="55.1" cy="84.6" r=".49"/>
<circle cx="55.1" cy="77" r=".49"/>
<circle cx="55.1" cy="112.5" r=".49"/>
<circle cx="55.1" cy="97.3" r=".49"/>
<circle cx="98.3" cy="97.3" r=".49"/>
<circle cx="98.3" cy="77" r=".49"/>
<circle cx="276.4" cy="18.1" r=".49"/>
<circle cx="115.6" cy="18.1" r=".49"/>
<circle cx="238" cy="18.1" r=".49"/>
<circle cx="222.8" cy="18.1" r=".49"/>
<circle cx="262.7" cy="18.1" r=".49"/>
<circle cx="192.3" cy="37.1" r=".49"/>
<circle cx="21.1" cy="161.6" r=".49"/>
<circle cx="132.9" cy="161.6" r=".49"/>
<circle cx="177.8" cy="161.6" r=".49"/>
<circle cx="115.8" cy="161.6" r=".49"/>
<circle cx="107.5" cy="161.6" r=".49"/>
<circle cx="148.1" cy="161.6" r=".49"/>
<circle cx="132.9" cy="179.6" r=".49"/>
<circle cx="107.5" cy="179.6" r=".49"/>
<circle cx="151.7" cy="82.6" r=".49"/>
<circle cx="161.3" cy="82.6" r=".49"/>
<circle cx="192.3" cy="100.9" r=".49"/>
<circle cx="175.5" cy="100.9" r=".49"/>
<circle cx="177.1" cy="120.7" r=".49"/>
<circle cx="209.6" cy="18.1" r=".49"/>
<circle cx="197.9" cy="37.1" r=".49"/>
<circle cx="253.3" cy="82.6" r=".49"/>
<circle cx="51.6" cy="189.5" r=".49"/>
<circle cx="98.3" cy="44" r=".49"/>
<circle cx="98.3" cy="38.9" r=".49"/>
<circle cx="55.1" cy="92.2" r=".49"/>
<circle cx="94.8" cy="79.5" r=".49"/>
<circle cx="94.8" cy="84.6" r=".49"/>
<circle cx="94.5" cy="89.7" r=".49"/>
<circle cx="98.3" cy="112.5" r=".49"/>
<circle cx="98.3" cy="104.9" r=".49"/>
<circle cx="175.5" cy="82.6" r=".49"/>
<circle cx="225.8" cy="82.6" r=".49"/>
<circle cx="213.1" cy="82.6" r=".49"/>
<circle cx="139" cy="28.2" r=".49"/>
<circle cx="238" cy="32.8" r=".49"/>
<circle cx="192.3" cy="18.1" r=".49"/>
<circle cx="197.9" cy="18.1" r=".49"/>
<circle cx="30.5" cy="104.9" r=".49"/>
<circle cx="49.3" cy="104.9" r=".49"/>
</g>
<g font-size="8.9" fill="#00f">
<text x="190.8" y="10.6">UFS POWER</text>
<text x="33.1" y="22.8">UFS</text>
</g>
<g font-size="3">
<text x="246.2" y="203.5">05 UFS</text>
<text x="247.9" y="198.4">CM4 IO</text>
</g>
<g font-size="2.3">
<text x="109.5" y="11.6">+5V_INPUT</text>
<text x="270" y="8.3">VCC_UFS_S0</text>
<text x="148.1" y="17.5">4</text>
<text x="170.7" y="17.5">3</text>
<text x="148.1" y="22.6">2</text>
<text x="63.8" y="28.2">1</text>
<text x="86.4" y="28.2">34</text>
<text x="148.1" y="27.7">1</text>
<text x="170.7" y="27.7">5</text>
<text x="63.8" y="30.7">2</text>
<text x="63.8" y="33.3">3</text>
<text x="63.8" y="35.8">4</text>
<text x="86.4" y="30.7">33</text>
<text x="86.4" y="33.3">32</text>
<text x="86.4" y="35.8">31</text>
<text x="63.8" y="38.4">5</text>
<text x="63.8" y="40.9">6</text>
<text x="86.4" y="38.4">30</text>
<text x="86.4" y="40.9">29</text>
<text x="103.4" y="39">VCC_3V3_S0</text>
<text x="63.8" y="43.4">7</text>
<text x="63.8" y="46">8</text>
<text x="86.4" y="43.4">28</text>
<text x="86.4" y="46">27</text>
<text x="62.5" y="51.1">10</text>
<text x="62.5" y="53.6">11</text>
<text x="63.8" y="48.5">9</text>
<text x="86.4" y="48.5">26</text>
<text x="86.4" y="51.1">25</text>
<text x="86.4" y="53.6">24</text>
<text x="62.5" y="56.1">12</text>
<text x="62.5" y="58.7">13</text>
<text x="86.4" y="56.1">23</text>
<text x="86.4" y="58.7">22</text>
<text x="62.5" y="61.2">14</text>
<text x="62.5" y="63.8">15</text>
<text x="86.4" y="61.2">21</text>
<text x="86.4" y="63.8">20</text>
<text x="62.5" y="66.3">16</text>
<text x="62.5" y="68.8">17</text>
<text x="86.4" y="66.3">19</text>
<text x="86.4" y="68.8">18</text>
<text x="62.5" y="76.5">35</text>
<text x="86.4" y="76.5">50</text>
<text x="145.3" y="76.3">VCC_1V8_S3</text>
<text x="202.7" y="76.1">VCC1V8_UFS_VCCQ2_S0_P</text>
<text x="241.3" y="76.3">VCC1V8_UFS_VCCQ2_S0</text>
<text x="62.5" y="79">36</text>
<text x="62.5" y="81.5">37</text>
<text x="86.4" y="79">51</text>
<text x="86.4" y="81.5">52</text>
<text x="106" y="79.9">VCC1V2_UFS_VCCQ_S0</text>
<text x="184.2" y="82">2</text>
<text x="199.2" y="82">3</text>
<text x="62.5" y="84.1">38</text>
<text x="62.5" y="86.6">39</text>
<text x="62.5" y="89.2">40</text>
<text x="86.4" y="84.1">53</text>
<text x="86.4" y="86.6">54</text>
<text x="86.4" y="89.2">55</text>
<text x="106" y="85">VCC1V8_UFS_VCCQ2_S0</text>
<text x="62.5" y="91.7">41</text>
<text x="62.5" y="94.2">42</text>
<text x="86.4" y="91.7">56</text>
<text x="86.4" y="94.2">57</text>
<text x="106.2" y="90">VCC_UFS_S0</text>
<text x="191.8" y="90.7" transform="rotate(-90 191.8 90.7)">1</text>
<text x="62.5" y="96.8">43</text>
<text x="62.5" y="99.3">44</text>
<text x="62.5" y="101.9">45</text>
<text x="86.4" y="96.8">58</text>
<text x="86.4" y="99.3">59</text>
<text x="86.4" y="101.9">60</text>
<text x="62.5" y="104.4">46</text>
<text x="62.5" y="106.9">47</text>
<text x="86.4" y="104.4">61</text>
<text x="86.4" y="106.9">62</text>
<text x="62.5" y="109.5">48</text>
<text x="62.5" y="112">49</text>
<text x="86.4" y="109.5">63</text>
<text x="86.4" y="112">64</text>
<text x="38.4" y="116.9" transform="rotate(-90 38.4 116.9)">1</text>
<text x="40.9" y="116.9" transform="rotate(-90 40.9 116.9)">2</text>
<text x="144.8" y="114.4">VDDA_1V2_S0</text>
<text x="191.8" y="116.4" transform="rotate(-90 191.8 116.4)">3</text>
<text x="184.2" y="120.1">1</text>
<text x="191.8" y="126.3" transform="rotate(-90 191.8 126.3)">2</text>
<text x="15.3" y="155.3">+5V_INPUT</text>
<text x="124.8" y="155.3">VCC_UFS1V2_S0_P</text>
<text x="166.4" y="155.3">VCC1V2_UFS_VCCQ_S0</text>
<text x="58.7" y="161">4</text>
<text x="81.3" y="161">3</text>
<text x="58.7" y="166.1">2</text>
<text x="58.7" y="171.2">1</text>
<text x="81.3" y="171.2">5</text>
<text x="14.8" y="183.3">VCC_3V3_S0</text>
<text x="220.8" y="197.7">Title:</text>
<text x="204.8" y="198.2">Size</text>
<text x="206" y="202.8">A4</text>
<text x="214.2" y="203.3">Page Name:</text>
<text x="288.3" y="198.2">REV</text>
<text x="288.6" y="202.8">V1.10</text>
<text x="204.5" y="206.8">Date:</text>
<text x="213.1" y="206.6">Wednesday, August 06, 2025</text>
<text x="253.8" y="206.8">Sheet</text>
<text x="266.5" y="206.9">5</text>
<text x="274.1" y="206.8">of</text>
<text x="281.5" y="206.9">19</text>
</g>
<g font-size="2.3" fill="#000080">
<text x="151.2" y="14.9">U26</text>
<text x="173" y="16.6">L22</text>
<text x="189.3" y="16.9">1UH 4A</text>
<text x="240.3" y="17.7">R284</text>
<text x="254.3" y="17.7">0R 5%</text>
<text x="66.8" y="21.7">J12</text>
<text x="103.7" y="29.3">4.7UF 10V</text>
<text x="105.7" y="26.3">C202</text>
<text x="119.7" y="27.8">R303</text>
<text x="133.6" y="27.8">10K 5%</text>
<text x="179.1" y="29.6">100PF 50V</text>
<text x="182.9" y="26.5">C201</text>
<text x="199.7" y="28.3">232K 1%</text>
<text x="199.9" y="25.5">R287</text>
<text x="211.4" y="27.1">510K 1%</text>
<text x="211.6" y="24.3">R289</text>
<text x="224.6" y="29.3">10UF 10V</text>
<text x="227.1" y="26.3">C203</text>
<text x="239.8" y="29.3">100NF 16V</text>
<text x="242.4" y="26.3">C206</text>
<text x="264.5" y="29.8">10UF 10V</text>
<text x="267" y="26.8">C207</text>
<text x="278.2" y="29.8">100NF 16V</text>
<text x="280.7" y="26.8">C208</text>
<text x="141" y="35.9">R315</text>
<text x="151.2" y="32.6">TMI3112H</text>
<text x="140.8" y="38.7">100K 1%</text>
<text x="199.7" y="46.1">49.9K 1%</text>
<text x="199.9" y="43.3">R318</text>
<text x="187.2" y="75.8">Q22</text>
<text x="187.2" y="78.9">WPM2015-3/TR</text>
<text x="228.1" y="82.2">R320</text>
<text x="242.1" y="82.2">0R 5%</text>
<text x="139.7" y="94.4">10UF 10V</text>
<text x="141.8" y="91.3">C227</text>
<text x="163.1" y="94.4">100NF 16V</text>
<text x="165.7" y="91.3">C228</text>
<text x="177.3" y="93.1">100K 1%</text>
<text x="177.6" y="90.3">R321</text>
<text x="199.9" y="93.6">10UF 10V</text>
<text x="203.8" y="90.6">C209</text>
<text x="227.6" y="94.1">100NF 16V</text>
<text x="230.2" y="91.1">C226</text>
<text x="255.1" y="94.6">10UF 10V</text>
<text x="257.6" y="91.6">C229</text>
<text x="274.6" y="94.6">100NF 16V</text>
<text x="277.2" y="91.6">C230</text>
<text x="30.5" y="104.5">R15</text>
<text x="44.5" y="104.5">NC</text>
<text x="194.4" y="107.8">R322</text>
<text x="194.1" y="110.6">1K 1%</text>
<text x="66.8" y="123.6">EMMC_SLOT</text>
<text x="156.3" y="120.3">R323</text>
<text x="170.2" y="120.3">10K 5%</text>
<text x="194.9" y="120">Q23</text>
<text x="194.9" y="122.6">S8050</text>
<text x="181.4" y="128.9">C232</text>
<text x="182.9" y="131.4">NC</text>
<text x="36.4" y="132.2">J2</text>
<text x="36.4" y="135.3">TH_2PIN</text>
<text x="61.8" y="158.4">U30</text>
<text x="87.2" y="160.1">L29</text>
<text x="103.4" y="160.4">1UH 4A</text>
<text x="154.5" y="161.2">R328</text>
<text x="168.4" y="161.2">0R 5%</text>
<text x="9.2" y="173.6">4.7UF 10V</text>
<text x="11.2" y="170.6">C241</text>
<text x="98.1" y="171.8">C242</text>
<text x="117.6" y="173.9">100K 1%</text>
<text x="117.9" y="171.1">R329</text>
<text x="134.7" y="173.4">10UF 10V</text>
<text x="137.2" y="170.3">C239</text>
<text x="149.9" y="173.4">100NF 16V</text>
<text x="152.4" y="170.3">C240</text>
<text x="164.6" y="173.1">10UF 10V</text>
<text x="168.4" y="170.1">C237</text>
<text x="189" y="173.1">100NF 16V</text>
<text x="191.6" y="170.1">C238</text>
<text x="61.8" y="176.1">TMI3112H</text>
<text x="94.3" y="174.9">100PF 50V</text>
<text x="26.7" y="189.1">R331</text>
<text x="40.7" y="189.1">100K 1%</text>
<text x="109.3" y="191.1">100K 1%</text>
<text x="109.5" y="188.3">R330</text>
<text x="53.6" y="195.7">R332</text>
<text x="53.4" y="198.5">100K 1%</text>
</g>
<g font-size="2.3" fill="#004080">
<text x="152.4" y="19">VIN</text>
<text x="165.1" y="19">LX</text>
<text x="68.1" y="29.7">GND1</text>
<text x="77" y="29.7">GND11</text>
<text x="152.4" y="29.2">EN</text>
<text x="152.4" y="24.1">GND</text>
<text x="160.1" y="29.2">FB/OUT</text>
<text x="68.1" y="32.2">D5</text>
<text x="68.1" y="34.8">GND2</text>
<text x="77" y="34.8">GND12</text>
<text x="80.8" y="32.2">D6</text>
<text x="68.1" y="37.3">D4</text>
<text x="68.1" y="39.8">GND3</text>
<text x="77" y="39.8">GND13</text>
<text x="80.8" y="37.3">D7</text>
<text x="68.1" y="42.4">D0</text>
<text x="68.1" y="44.9">GND4</text>
<text x="68.1" y="47.5">CLK</text>
<text x="77" y="44.9">GND14</text>
<text x="80.8" y="42.4">D1</text>
<text x="80.8" y="47.5">D2</text>
<text x="68.1" y="50">GND5</text>
<text x="68.1" y="52.5">D3</text>
<text x="77" y="50">GND15</text>
<text x="79.5" y="52.5">CMD</text>
<text x="68.1" y="55.1">GND6</text>
<text x="68.1" y="57.6">RSTN</text>
<text x="77" y="55.1">GND16</text>
<text x="77" y="57.6">VDDF1</text>
<text x="68.1" y="60.2">GND7</text>
<text x="68.1" y="62.7">GND8</text>
<text x="68.1" y="65.2">RCLK</text>
<text x="77" y="60.2">VDDF2</text>
<text x="78.3" y="62.7">VDD1</text>
<text x="78.3" y="65.2">VDD2</text>
<text x="68.1" y="67.8">GND9</text>
<text x="68.1" y="70.3">GND10</text>
<text x="77" y="67.8">GND17</text>
<text x="77" y="70.3">GND18</text>
<text x="68.1" y="77.9">35</text>
<text x="80.8" y="77.9">50</text>
<text x="68.1" y="80.5">36</text>
<text x="68.1" y="83">37</text>
<text x="80.8" y="80.5">51</text>
<text x="80.8" y="83">52</text>
<text x="68.1" y="85.6">38</text>
<text x="68.1" y="88.1">39</text>
<text x="80.8" y="85.6">53</text>
<text x="80.8" y="88.1">54</text>
<text x="68.1" y="90.6">40</text>
<text x="68.1" y="93.2">41</text>
<text x="68.1" y="95.7">42</text>
<text x="80.8" y="90.6">55</text>
<text x="80.8" y="93.2">56</text>
<text x="80.8" y="95.7">57</text>
<text x="68.1" y="98.3">43</text>
<text x="68.1" y="100.8">44</text>
<text x="80.8" y="98.3">58</text>
<text x="80.8" y="100.8">59</text>
<text x="68.1" y="103.3">45</text>
<text x="68.1" y="105.9">46</text>
<text x="80.8" y="103.3">60</text>
<text x="80.8" y="105.9">61</text>
<text x="68.1" y="108.4">47</text>
<text x="68.1" y="111">48</text>
<text x="68.1" y="113.5">49</text>
<text x="80.8" y="108.4">62</text>
<text x="80.8" y="111">63</text>
<text x="80.8" y="113.5">64</text>
<text x="39.9" y="122.5" transform="rotate(-90 39.9 122.5)">S1</text>
<text x="42.4" y="122.5" transform="rotate(-90 42.4 122.5)">S2</text>
<text x="63" y="167.6">GND</text>
<text x="63" y="162.5">VIN</text>
<text x="75.7" y="162.5">LX</text>
<text x="63" y="172.7">EN</text>
<text x="70.7" y="172.7">FB/OUT</text>
</g>
<g font-size="2.3" fill="#00f">
<text x="71.9" y="25.5">BTB 34PIN</text>
<text x="187.8" y="80.8" transform="rotate(90 187.8 80.8)">S</text>
<text x="195.5" y="80.8" transform="rotate(90 195.5 80.8)">D</text>
<text x="192.9" y="85.9" transform="rotate(90 192.9 85.9)">G</text>
<text x="69.4" y="119.5">BTB 30PIN</text>
</g>
<g font-size="2.3" fill="#f00">
<text x="35.1" y="80.4">UFS_TX_D0P</text>
<text x="35.1" y="82.9">UFS_TX_D0N</text>
<text x="35.1" y="88">UFS_TX_D1P</text>
<text x="35.1" y="90.6">UFS_TX_D1N</text>
<text x="35.1" y="95.6">UFS_REFCLK</text>
<text x="105.5" y="95.6">UFS_RSTn</text>
<text x="106.2" y="100.5">UFS_RX_D1N</text>
<text x="5.4" y="105.5">UFS_FSPI_PLUG</text>
<text x="106.2" y="103">UFS_RX_D1P</text>
<text x="106.2" y="110.6">UFS_RX_D0P</text>
<text x="106.2" y="108.1">UFS_RX_D0N</text>
</g>
<g font-size="1.8">
<text x="31.7" y="1.9">5</text>
<text x="90.1" y="1.9">4</text>
<text x="148.5" y="1.9">3</text>
<text x="206.8" y="1.9">2</text>
<text x="265.2" y="1.9">1</text>
<text x=".7" y="24.6">E</text>
<text x="295.1" y="24.6">E</text>
<text x=".7" y="65.6">D</text>
<text x="295.1" y="65.6">D</text>
<text x=".7" y="106.5">C</text>
<text x="295.1" y="106.5">C</text>
<text x=".7" y="147.4">B</text>
<text x="295.1" y="147.4">B</text>
<text x=".7" y="188.4">A</text>
<text x="295.1" y="188.4">A</text>
<text x="31.7" y="209.2">5</text>
<text x="90.1" y="209.2">4</text>
<text x="148.5" y="209.2">3</text>
<text x="206.8" y="209.2">2</text>
<text x="265.2" y="209.2">1</text>
</g>
</svg>
